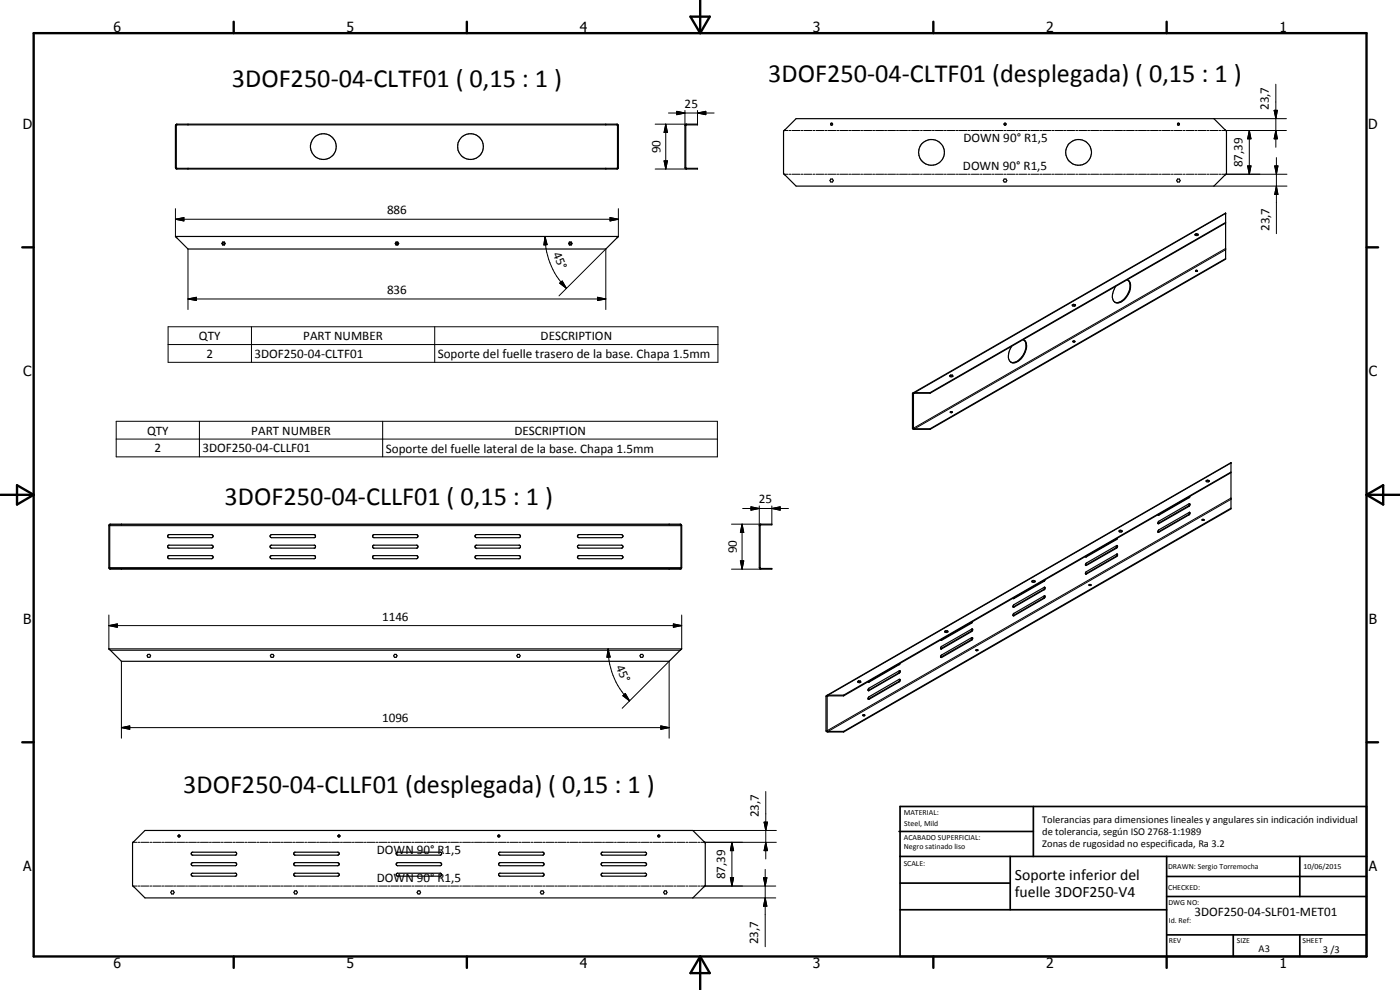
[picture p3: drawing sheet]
<svg xmlns="http://www.w3.org/2000/svg" width="420mm" height="297mm" viewBox="0 0 420 297" stroke-linecap="round" stroke-linejoin="round" font-family="sans-serif">
<g fill="none" stroke="#000" stroke-width=".35">
<path d="M52.8 37.4l132.4-.1 .4 .3v12.8l-.4 .3h-132.2l-.3-.4zM52.9 37.6l132.3-.1 .1 12.9-132.3 .1zM56.4 37.3v.2M181.8 37.3v.2M205.6 37.5l.3-.2h3.4v.2l-3.5 .1v12.8l3.5 .1v.2h-3.4l-.3-.4zM235.3 39.2l3.6-3.6h125.4l3.8 3.7v12.8l-3.8 3.7h-125.4l-3.7-3.8zM249.4 37a.32 .32 0 0 1 .4 0 .32 .32 0 0 1 0 .5 .32 .32 0 0 1-.4 0zM301.4 37h.4l.1 .4a.31 .31 0 0 1-.5 .1 .31 .31 0 0 1 0-.5zM353.5 37a.31 .31 0 0 1 .4 .1 .31 .31 0 0 1-.1 .4 .31 .31 0 0 1-.4-.1zM56.4 50.5v.2M181.8 50.5v.2M249.3 53.7h.5l.3 .5-.3 .4h-.5l-.2-.4z"/>
<path d="M301.4 53.7h.5l.3 .5-.3 .4h-.5l-.3-.4zM353.4 53.7h.5l.3 .5-.3 .4h-.5l-.3-.4zM66.8 72.6h.5l.3 .5-.3 .4h-.5l-.2-.4zM118.9 72.6h.5l.3 .5-.3 .4h-.5l-.3-.4zM118.9 72.8h.4l.1 .4a.31 .31 0 0 1-.5 .1 .31 .31 0 0 1 0-.5zM170.9 72.6h.5l.3 .5-.3 .4h-.5l-.3-.4zM171 72.8a.31 .31 0 0 1 .4 .1 .31 .31 0 0 1-.1 .4 .31 .31 0 0 1-.4-.1zM185.5 71v.1M185.6 71h.1M185.6 71h-132.9l3.7 3.7h125.4l3.7-3.6M185.6 71h-.1M359 70.1l-.4 .3 .1 .2 .5 .1 .4-.2-.1-.3"/>
<path d="M359 70.1l.5 .1M359 70.1v.2M359 70.3l.5 .1M359 70.3l-.3 .2M359.5 70.2v.2M359.5 70.4v.1M367.8 66.9l-88.7 51.1M367.8 66.8l-88.7 51M367.8 77.6l-88.7 51.1M322.1 91.3l-.3 .2 .1 .3 .5 .1 .4-.2-.1-.3M322.1 91.3l.6 .1M322.1 91.3v.2"/>
<path d="M322.1 91.5l.6 .1M322.1 91.5l-.3 .2M322.7 91.4v.2M322.7 91.6v.1M338.3 83.9a2.47 2.47 0 0 1 .7 3.5 5 5 0 0 1-3.7 3.5 1.96 1.96 0 0 1-1.3-2.9l.8-2.1M338.4 84a3.3 3.3 0 0 1 .1 4.2 4.1 4.1 0 0 1-3.7 2.6l-.2-.1M358.8 81.4h.6M358.9 81.1l.5 .2-.4 .1-.2-.1zM274 117.9l-.2 .2v10.5l.5 .2h4.8M274 117.9l93.8-54v13.9l-88.7 51M279.1 117.8v.2M279.1 118l-5 .1v10.5l5 .1"/>
<path d="M279.1 117.8l-5.1 .1M285.4 112.5l-.4 .2 .1 .3 .9-.1-.1-.3M285.4 112.5l.5 .1M285.4 112.5v.2M285.4 112.7l.5 .1M285.4 112.7l-.3 .2M285.9 112.6v.2M285.9 112.8v.1M303.6 103.9a4.2 4.2 0 0 0-.5 4.5l.7 .4M307.1 101.9l.2 .1M307.2 102a2.84 2.84 0 0 1 .4 3.8 4.6 4.6 0 0 1-3.5 3.1l-.8-.3M307.4 102.2a4.5 4.5 0 0 1-1.6 5.7l-.6 .6-1.3 .3"/>
<path d="M322 102.5h.5M322 102.5l.3-.2 .2 .2M279.1 128.7v.1M285.2 123.6l.4-.1 .2 .2-.4 .1zM285.2 123.7h.5M32.8 157.4l171.4-.1 .4 .4v12.6l-.5 .5h-171l-.4-.5zM33 157.6l171.1-.1 .3 .2v12.6l-.3 .3h-171l-.2-.2zM36.4 157.3v.2M200.8 157.3v.2M228 157.4l3.6-.1v.2h-3.3l-.2 .1v12.8l.2 .2h3.3v.2h-3.3l-.4-.5zM336.2 159.1l-.4 .2 .1 .3 .6 .1 .3-.2-.1-.3M336.2 159.1l.5 .1"/>
<path d="M336.2 159.1v.2M336.2 159.3l.5 .1M336.2 159.3l-.3 .1M336.7 159.2v.2M336.7 159.4l.1 .1M347.6 157.1h-.1M347.6 157v.1M347.7 156.5l9.1-5.3 .4 .1-.4 .6-9.2 5.2zM356.9 153.7l-9.1 5.3-.3 .7M356.9 151.1l-.1 .7-9.2 5.2M356.9 153.7l-.3 .7-9.1 5.2M356.9 153.7a.41 .41 0 0 1 .3 .4 .41 .41 0 0 1-.4 .4l-9.3 5.2"/>
<path d="M357.2 148.9l-.4 .5-9.3 5.2 9.4-5.5M360.8 156.1l.1-.3 .4 .3M360.8 156.1h.5M362.3 144.1l-.4 .2 .2 .2 .5 .1 .4-.2-.2-.3M362.3 144.1h.5M362.3 144.1v.1M362.3 144.2l.5 .1M362.3 144.2l-.3 .2M362.8 144.1v.2M362.8 144.3l.1 .1M369.4 152.5l-116.2 67M369.4 141.6l-116.2 67"/>
<path d="M369.4 141.8l-116.2 67M36.4 170.6v.2M50.4 163.7l13.3-.1 .3 .5-.3 .4h-13.1l-.3-.4zM50.4 160.5l13.1-.1a.47 .47 0 0 1 .5 .5 .47 .47 0 0 1-.5 .4h-12.8l-.3-.2zM50.4 166.8l13.1-.1a.47 .47 0 0 1 .5 .5 .47 .47 0 0 1-.5 .4h-12.8l-.3-.2zM81.1 163.8l.3-.2h13l.3 .5-.3 .4h-13l-.3-.2zM81.1 160.7l.4-.3h12.8a.47 .47 0 0 1 .4 .5 .47 .47 0 0 1-.4 .4h-12.8l-.4-.2zM81.2 166.8l13.1-.1a.47 .47 0 0 1 .4 .5 .47 .47 0 0 1-.4 .4h-12.8l-.4-.3zM112 163.7l13.2-.1 .2 .5-.2 .4h-13.1l-.3-.4zM112 160.5l13-.1a.47 .47 0 0 1 .4 .5 .47 .47 0 0 1-.4 .4h-12.7l-.4-.2zM112 166.8l13-.1a.47 .47 0 0 1 .4 .5 .47 .47 0 0 1-.4 .4h-12.7l-.4-.2zM142.7 163.7l13.2-.1 .3 .5-.3 .4h-13l-.3-.4z"/>
<path d="M142.7 160.5l13.1-.1a.47 .47 0 0 1 .4 .5 .47 .47 0 0 1-.4 .4h-12.8l-.4-.2zM142.7 166.8l13.1-.1a.47 .47 0 0 1 .4 .5 .47 .47 0 0 1-.4 .4h-12.8l-.4-.2zM173.5 163.7l13.1-.1 .4 .5-.4 .4h-13l-.3-.4zM173.5 160.5l13-.1 .5 .6-.5 .3h-12.7l-.5-.3zM173.5 166.8l13-.1 .3 .1 .2 .5-.5 .3h-12.7l-.5-.3zM200.8 170.6v.2M304 179.5h.1M304 179.5l.1 .1M310 174.2l-.3 .2 .1 .3 .5 .1 .4-.3-.2-.3M310 174.2h.5M310 174.2v.1M310 174.3l.5 .1"/>
<path d="M310 174.3l-.3 .2M310.5 174.2v.2M310.5 174.4l.1 .1M313.4 174.1l-9.3 5.4M313.5 176.2l.1 .2-.1 .5-9.2 5.3-.2-.1M313.5 176.2v.4l-.3 .3-9.1 5.2M313.5 176.2l-9.2 5.2-.3 .5 .1 .2M313.5 178.8l-.3 .7-9.2 5.2M313.6 174l-.3 .4-9.2 5.2M325.8 167h.1M326 169l9.1-5.3h.3l-.3 .8-9.2 5.2-.2-.3zM326 171.6l9.4-5.3-.3 .7-9.2 5.3-.2-.3z"/>
<path d="M326.8 175.4l.6 .2-.4 .1zM326.8 175.6h.6M335.1 161.6l-9.3 5.4M335.2 166.2l-.2 .7-9.2 5.3M335.2 163.7l-.3 .6-9.1 5.3M335.4 161.5l-.3 .4-9.1 5.2-.2-.1M32.7 194.7h171.9M32.7 194.7l3.7 3.7h164.4l3.7-3.7M44.4 196.3h.5l.3 .5-.3 .4h-.5l-.3-.4zM81.4 196.3h.5l.3 .5-.3 .4h-.5l-.3-.4zM118.4 196.3h.5l.3 .5-.3 .4h-.5l-.3-.4zM155.4 196.3h.5l.2 .5-.2 .4h-.5l-.3-.4z"/>
<path d="M192.3 196.3h.6l.2 .5-.2 .4h-.6l-.2-.4zM204.5 194.7h.1M269.9 199.2l-9.3 5.4M270.2 199l-.3 .4-9.1 5.2h-.2M282.3 192.1h.1M282.3 192v.1M282.5 196.6l9.1-5.3h.3l-.3 .8-9 5.2-.3-.2zM282.6 193.9l9.3-5.1-.3 .7-9.2 5.2-.1-.3zM283.9 189.2l-.4 .2 .1 .3 .9-.1-.1-.3M283.9 189.2l.5 .1M283.9 189.2v.2M283.9 189.4l.5 .1"/>
<path d="M283.9 189.4l-.3 .2M284.4 189.3v.2M284.4 189.5v.1M291.6 186.6l-9.2 5.5M291.7 191.3l-.3 .7-9.1 5.2M291.7 188.7l-.3 .7-9.1 5.2M291.9 186.5l-.3 .4-9.3 5.2M292.9 195.1l.5 .1M292.9 195.1a.28 .28 0 0 1 .3-.2 .28 .28 0 0 1 .2 .3M292.9 195.2h.5M304 182.1h.1M304.2 184.1l9.4-5.3-.3 .7-9.2 5.3-.1-.3z"/>
<path d="M248.1 208.7l121.3-69.9v13.9l-116.2 66.9M248.1 208.7l-.2 .3 .1 10.5 .4 .1h4.8M253.2 208.6l-5.1 .1M253.2 208.6v.2M253.2 219.5v.1M253.2 208.8l-5 .1v10.4l5 .2M257.7 204.3l-.3 .2 .1 .3 .5 .1 .3-.3-.1-.3M257.7 204.3h.5M257.7 204.3v.2M257.7 204.5h.5M257.7 204.5l-.2 .1M258.2 204.3v.2"/>
<path d="M258.2 204.5l.1 .2M259 214.7h.5M259.5 214.7l-.3-.3-.2 .1v.3M259.5 214.7l-.5 .1M260.6 209.7h.1M260.7 209.7h-.1M260.7 206.5l9.2-5.3 .2 .1v.5l-.3 .2-9.2 5.3-.1-.4zM260.7 209.1l9.1-5.3 .4 .2-.4 .6-9 5.2-.3-.1zM270 203.8l-.3 .7-9 5.2M270 201.2l-.3 .7-9.1 5.2M270.1 203.8v.1M40 252.6l3.5-3.4h164.4l3.8 3.7v12.8l-3.8 3.7h-164.4l-3.7-3.7v-12.8z"/>
<path d="M53.5 250.7l.3-.2 .2 .5-.5 .1zM57.4 259.1l.5-.3h12.7a.47 .47 0 0 1 .4 .5 .47 .47 0 0 1-.4 .5h-12.7l-.5-.3zM57.4 255.9l.3-.2h13.1l.2 .5-.2 .4h-13.1l-.3-.2zM88.3 259l13-.2a.47 .47 0 0 1 .5 .5 .47 .47 0 0 1-.5 .5h-12.7l-.4-.3zM88.3 255.8l13.2-.1 .3 .5-.3 .4h-13.1l-.2-.4zM101.4 250.7l.4-.2 .2 .5-.4 .1zM118.9 255.9l.3-.2h13l.3 .5-.3 .4h-13l-.3-.2zM119.1 259l13-.2a.47 .47 0 0 1 .4 .5 .47 .47 0 0 1-.4 .5h-12.8l-.4-.4zM149.4 250.7a.31 .31 0 0 1 .5-.1 .31 .31 0 0 1 0 .5 .31 .31 0 0 1-.5-.1zM149.7 259.1l.4-.3h12.7a.47 .47 0 0 1 .5 .5 .47 .47 0 0 1-.5 .5h-12.7l-.4-.3zM149.7 255.9l.2-.2h13.1l.3 .5-.3 .4h-13.1l-.2-.2zM180.5 259l13.1-.2 .4 .6-.4 .4h-12.8l-.3-.3z"/>
<path d="M180.5 255.8l13.2-.1 .3 .5-.3 .4h-13l-.3-.4zM197.4 250.7a.31 .31 0 0 1 .5-.1 .31 .31 0 0 1 0 .5 .31 .31 0 0 1-.5-.1zM51.5 267.3h.5l.3 .5-.3 .4h-.5l-.2-.4zM57.4 262.2l.3-.2h13.1l.2 .5-.2 .4h-13.1l-.3-.2zM88.3 262.1l13.2-.1 .3 .5-.3 .4h-13.1l-.2-.4zM88.5 267.3h.5l.3 .5-.3 .4h-.5l-.3-.4zM119.1 262.1l13.1-.1 .3 .5-.3 .4h-13l-.3-.4zM125.5 267.3h.5l.2 .5-.2 .4h-.5l-.3-.4zM149.7 262.2l.2-.2h13.1l.3 .5-.3 .4h-13.1l-.2-.2zM162.4 267.3h.6l.2 .5-.2 .4h-.6l-.2-.4zM180.5 262.1l13.2-.1 .3 .5-.3 .4h-13l-.3-.4zM199.4 267.3h.5l.3 .5-.3 .4h-.5l-.2-.4z"/>
<circle cx="97" cy="44" r="3.9"/>
<circle cx="141.2" cy="44" r="3.9"/>
<circle cx="279.5" cy="45.7" r="3.9"/>
<circle cx="323.7" cy="45.7" r="3.9"/>
<circle cx="67.1" cy="73" r=".3"/>
</g>
<g fill="#000">
<circle cx="367.8" cy="63.9" r=".18"/>
<circle cx="369.4" cy="138.8" r=".18"/>
</g>
<g fill="none" stroke="#000" stroke-width=".3">
<path d="M196.6 37.3h9.4M199.8 37.3l.5 2.5h-1zM199.8 37.3v13.4M200.6 33.9h13.7M203.1 33.4l2.5 .5-2.5 .5zM205.6 33.1v4.6M209.3 33.9l2.5-.5v1zM209.3 33.1v4.2M235.3 39.2h1.2M236.8 39.2h.6M237.7 39.2h2.4M240.4 39.2h.6"/>
<path d="M241.3 39.2h2.4M244 39.2h.5M244.9 39.2h2.4M247.6 39.2h.5M248.4 39.2h2.5M251.2 39.2h.5M252 39.2h2.4M254.7 39.2h.6M255.6 39.2h2.4M258.3 39.2h.6M259.2 39.2h2.4M261.9 39.2h.6"/>
<path d="M262.8 39.2h2.4M265.5 39.2h.6M266.4 39.2h2.4M269.1 39.2h.6M269.9 39.2h2.5M272.7 39.2h.6M273.5 39.2h2.4M276.3 39.2h.5M277.1 39.2h2.4M279.8 39.2h.6M280.7 39.2h2.4M283.4 39.2h.6"/>
<path d="M284.3 39.2h2.4M287 39.2h.6M287.9 39.2h2.4M290.6 39.2h.6M291.5 39.2h2.4M294.2 39.2h.6M295.1 39.2h2.4M297.8 39.2h.6M298.7 39.2h2.3M301.3 39.2h.6M302.2 39.2h2.4M304.9 39.2h.6"/>
<path d="M305.8 39.2h2.4M308.5 39.2h.6M309.4 39.2h2.4M312.1 39.2h.6M313 39.2h2.4M315.7 39.2h.6M316.6 39.2h2.4M319.2 39.2h.7M320.2 39.2h2.3M322.9 39.2h.5M323.8 39.2h2.3M326.4 39.2h.6"/>
<path d="M327.3 39.2h2.4M330 39.2h.6M330.9 39.2h2.4M333.6 39.2h.6M334.5 39.2h2.4M337.2 39.2h.6M338.1 39.2h2.3M340.8 39.2h.6M341.7 39.2h2.4M344.3 39.2h.7M345.3 39.2h2.3M347.9 39.2h.6"/>
<path d="M348.8 39.2h2.4M351.5 39.2h.6M352.4 39.2h2.4M355.1 39.2h.6M356 39.2h2.4M358.7 39.2h.6M359.6 39.2h2.4M362.3 39.2h.6M363.2 39.2h2.3M364.3 35.6h21.8M365.8 39.2h.7M366.7 39.2h19.4"/>
<path d="M374.9 39.2l.5 2.5h-1zM374.9 39.2v13.1M382.4 33.1h1l-.5 2.5zM382.9 39.2l.5 2.5h-1zM382.9 25.3v18.9M196.6 50.7h9.4M199.3 48.3h1l-.5 2.4zM235.3 52.3h1.2M236.8 52.3h.6M237.7 52.3h2.4M240.4 52.3h.6M241.3 52.3h2.4"/>
<path d="M244 52.3h.5M244.9 52.3h2.4M247.6 52.3h.5M248.4 52.3h2.5M251.2 52.3h.5M252 52.3h2.4M254.7 52.3h.6M255.6 52.3h2.4M258.3 52.3h.6M259.2 52.3h2.4M261.9 52.3h.6M262.8 52.3h2.4"/>
<path d="M265.5 52.3h.6M266.4 52.3h2.4M269.1 52.3h.6M269.9 52.3h2.5M272.7 52.3h.6M273.5 52.3h2.4M276.3 52.3h.5M277.1 52.3h2.4M279.8 52.3h.6M280.7 52.3h2.4M283.4 52.3h.6M284.3 52.3h2.4"/>
<path d="M287 52.3h.6M287.9 52.3h2.4M290.6 52.3h.6M291.5 52.3h2.4M294.2 52.3h.6M295.1 52.3h2.4M297.8 52.3h.6M298.7 52.3h2.3M301.3 52.3h.6M302.2 52.3h2.4M304.9 52.3h.6M305.8 52.3h2.4"/>
<path d="M308.5 52.3h.6M309.4 52.3h2.4M312.1 52.3h.6M313 52.3h2.4M315.7 52.3h.6M316.6 52.3h2.4M319.2 52.3h.7M320.2 52.3h2.3M322.9 52.3h.5M323.8 52.3h2.3M326.4 52.3h.6M327.3 52.3h2.4"/>
<path d="M330 52.3h.6M330.9 52.3h2.4M333.6 52.3h.6M334.5 52.3h2.4M337.2 52.3h.6M338.1 52.3h2.3M340.8 52.3h.6M341.7 52.3h2.4M344.3 52.3h.7M345.3 52.3h2.3M347.9 52.3h.6M348.8 52.3h2.4"/>
<path d="M351.5 52.3h.6M352.4 52.3h2.4M355.1 52.3h.6M356 52.3h2.4M358.7 52.3h.6M359.6 52.3h2.4M362.3 52.3h.6M363.2 52.3h2.3M364.3 55.8h21.9M365.8 52.3h.7M366.7 52.3h19.5M374.4 49.8h1l-.5 2.5z"/>
<path d="M382.6 49.8h.9l-.4 2.5zM383.1 55.8l.4 2.5h-.9zM383.1 47.3v22.8M52.7 65.8l2.5-.5v1zM52.7 65.8h132.9M52.7 62.6v8.4M56.4 74.7v18.2M163.6 71l.6 2.4-1 .1zM163.6 71a22.2 22.2 0 0 0 6.4 15.5M183.1 65.3l2.5 .5-2.5 .5zM185.6 62.6v8.4M367.8 64.1l-93.3 53.7"/>
<path d="M367.8 74.5l-93.7 54M367.8 74.9l-93.3 53.8M50.4 98h165.1v10.7h-165.1zM56.4 89.7l2.5-.5v1zM56.4 89.7h125.4M75.5 98v10.7M130.5 98v10.7M167.8 88.8l14-14.1v18.2M168 85l.7-.7 1.3 2.2zM179.3 89.2l2.5 .5-2.5 .5zM50.4 103.4h165.1M274.5 118l-.4 .2"/>
<path d="M34.9 126.4h180.4v10.7h-180.4zM34.9 131.7h180.4M59.8 126.4v10.7M114.8 126.4v10.7M369.4 138.9l-120.9 69.7M32.9 157.7h171.5M219.5 157.3h8.8M222.7 157.3l.5 2.5h-1zM222.7 157.3v13.5M222.9 152.6h13.7M225.4 152.1l2.5 .5-2.5 .5zM227.9 151.8v5.9"/>
<path d="M231.6 152.6l2.5-.5v1zM231.6 151.8v5.5M347.6 157l.2 .1M347.6 159.6l.2 .1M347.6 154.5l.2 .1M356.6 151.8l.2 .1M356.6 154.4l.2 .1M356.6 149.3l.2 .1M369.4 149.8l-120.9 69.7M369.4 149.4l-121.2 69.8M32.9 170.3h171.5M219.5 170.8h8.8"/>
<path d="M222.2 168.3h1l-.5 2.5zM304.2 179.5l.1 .1M313.2 176.9l.1 .1M313.2 179.5h.1M313.2 174.3l.1 .1M325.9 167h.2M325.9 172.1l.2 .1M325.9 169.5l.2 .1M334.9 161.8l.2 .1M334.9 166.9l.2 .1M334.9 164.3l.2 .2M32.7 187.7l2.5-.5v1z"/>
<path d="M32.7 187.7h171.9M32.7 184.5v10.2M33.1 195.1h171M36.4 198.4v23.1M182.5 194.7l.6 2.4-1 .1zM182.5 194.7a22.2 22.2 0 0 0 6.5 15.6M202.1 187.2l2.5 .5-2.5 .5zM204.6 184.5v10.2M269.7 199.3l.1 .1M282.4 192l.2 .1M282.4 197.1l.2 .2M282.4 194.6l.2 .1"/>
<path d="M291.4 186.8l.2 .1M291.4 192l.2 .1M291.4 189.4l.2 .1M304.2 182.1l.1 .1M304.2 184.7h.1M36.4 218.3l2.5-.5v1zM36.4 218.3h164.4M186.7 212.5l14.1-14.1v23.1M186.9 208.7l.8-.6 1.3 2.2zM198.3 217.8l2.5 .5-2.5 .5zM248.5 208.8l-.3 .2M260.7 207.1l.1 .1"/>
<path d="M260.7 209.7l.1 .1M260.7 204.5l.1 .1M269.7 201.9l.1 .1M269.7 204.5l.1 .1M229.8 237.5v20.2M39.9 252.7h1.2M41.4 252.7h.6M42.3 252.7h2.4M45 252.7h.5M45.9 252.7h2.3M48.5 252.7h.6M49.4 252.7h2.4"/>
<path d="M52.1 252.7h.6M53 252.7h2.4M55.7 252.7h.6M56.6 252.7h2.4M59.3 252.7h.5M60.1 252.7h2.5M62.9 252.7h.5M63.7 252.7h2.4M66.4 252.7h.6M67.3 252.7h2.4M70 252.7h.6M70.9 252.7h2.4"/>
<path d="M73.6 252.7h.6M74.5 252.7h2.4M77.2 252.7h.6M78.1 252.7h2.3M80.7 252.7h.6M81.6 252.7h2.4M84.3 252.7h.6M85.2 252.7h2.4M87.9 252.7h.6M88.8 252.7h2.3M91.5 252.7h.5M92.4 252.7h2.3"/>
<path d="M95 252.7h.6M95.9 252.7h2.4M98.6 252.7h.6M99.5 252.7h2.4M102.2 252.7h.6M103.1 252.7h2.3M105.7 252.7h.6M106.6 252.7h2.4M109.3 252.7h.6M110.2 252.7h2.4M112.9 252.7h.6M113.8 252.7h2.4"/>
<path d="M116.5 252.7h.6M117.4 252.7h2.3M120 252.7h.7M120.9 252.7h2.4M123.6 252.7h.6M124.5 252.7h2.4M127.2 252.7h.6M128.1 252.7h2.4M130.8 252.7h.6M131.7 252.7h2.4M134.4 252.7h.5M135.2 252.7h2.4"/>
<path d="M138 252.7h.5M138.8 252.7h2.4M141.5 252.7h.6M142.4 252.7h2.4M145.1 252.7h.6M146 252.7h2.4M148.7 252.7h.6M149.6 252.7h2.3M152.2 252.7h.6M153.1 252.7h2.4M155.8 252.7h.6M156.7 252.7h2.4"/>
<path d="M159.4 252.7h.6M160.3 252.7h2.4M163 252.7h.6M163.9 252.7h2.3M166.5 252.7h.7M167.4 252.7h2.4M170.1 252.7h.6M171 252.7h2.4M173.7 252.7h.6M174.6 252.7h2.4M177.2 252.7h.7M178.2 252.7h2.3"/>
<path d="M180.8 252.7h.6M181.7 252.7h2.4M184.4 252.7h.6M185.3 252.7h2.4M188 252.7h.6M188.9 252.7h2.4M191.6 252.7h.6M192.5 252.7h2.3M195.1 252.7h.6M196 252.7h2.4M198.7 252.7h.6M199.6 252.7h2.4"/>
<path d="M202.3 252.7h.6M203.2 252.7h2.4M205.9 252.7h.5M206.8 252.7h2.4M207.9 249.2h25.1M209.5 252.7h.5M210.3 252.7h22.7M219.7 252.7l.5 2.5h-1zM219.7 252.7v13.2M229.3 246.7h1l-.5 2.5zM229.8 252.7l.5 2.5h-1zM39.9 265.9h1.2"/>
<path d="M41.4 265.9h.6M42.3 265.9h2.4M45 265.9h.5M45.9 265.9h2.3M48.5 265.9h.6M49.4 265.9h2.4M52.1 265.9h.6M53 265.9h2.4M55.7 265.9h.6M56.6 265.9h2.4M59.3 265.9h.5M60.1 265.9h2.5"/>
<path d="M62.9 265.9h.5M63.7 265.9h2.4M66.4 265.9h.6M67.3 265.9h2.4M70 265.9h.6M70.9 265.9h2.4M73.6 265.9h.6M74.5 265.9h2.4M77.2 265.9h.6M78.1 265.9h2.3M80.7 265.9h.6M81.6 265.9h2.4"/>
<path d="M84.3 265.9h.6M85.2 265.9h2.4M87.9 265.9h.6M88.8 265.9h2.3M91.5 265.9h.5M92.4 265.9h2.3M95 265.9h.6M95.9 265.9h2.4M98.6 265.9h.6M99.5 265.9h2.4M102.2 265.9h.6M103.1 265.9h2.3"/>
<path d="M105.7 265.9h.6M106.6 265.9h2.4M109.3 265.9h.6M110.2 265.9h2.4M112.9 265.9h.6M113.8 265.9h2.4M116.5 265.9h.6M117.4 265.9h2.3M120 265.9h.7M120.9 265.9h2.4M123.6 265.9h.6M124.5 265.9h2.4"/>
<path d="M127.2 265.9h.6M128.1 265.9h2.4M130.8 265.9h.6M131.7 265.9h2.4M134.4 265.9h.5M135.2 265.9h2.4M138 265.9h.5M138.8 265.9h2.4M141.5 265.9h.6M142.4 265.9h2.4M145.1 265.9h.6M146 265.9h2.4"/>
<path d="M148.7 265.9h.6M149.6 265.9h2.3M152.2 265.9h.6M153.1 265.9h2.4M155.8 265.9h.6M156.7 265.9h2.4M159.4 265.9h.6M160.3 265.9h2.4M163 265.9h.6M163.9 265.9h2.3M166.5 265.9h.7M167.4 265.9h2.4"/>
<path d="M170.1 265.9h.6M171 265.9h2.4M173.7 265.9h.6M174.6 265.9h2.4M177.2 265.9h.7M178.2 265.9h2.3M180.8 265.9h.6M181.7 265.9h2.4M184.4 265.9h.6M185.3 265.9h2.4M188 265.9h.6M188.9 265.9h2.4"/>
<path d="M191.6 265.9h.6M192.5 265.9h2.3M195.1 265.9h.6M196 265.9h2.4M198.7 265.9h.6M199.6 265.9h2.4M202.3 265.9h.6M203.2 265.9h2.4M205.9 265.9h.5M206.8 265.9h2.4M207.9 269.4h24.9M209.5 265.9h.5"/>
<path d="M210.3 265.9h22.5M219.2 263.4h1l-.5 2.5zM229.1 263.4h1.1l-.6 2.5zM229.6 269.4l.6 2.5h-1.1zM229.6 260.9v23.2"/>
</g>
<g fill="none" stroke="#000" stroke-width=".71">
<path d="M10.1 9.9h400v277.1h-400zM70.1 6.5v3.4M140.1 6.5v3.4M207.2 5h5.8l-2.9 4.9zM210.1 0v9.9M280.1 6.5v3.4M350.1 6.5v3.4M6.7 74.2h3.4M410.1 74.2h3.5M.1 148.5h10M5.1 145.6l5 2.9-5 2.9zM410.1 148.5h10"/>
<path d="M410.1 148.5l5-2.9v5.8zM6.7 222.7h3.4M410.1 222.7h3.5M70.1 287v3.4M140.1 287v3.4M210.1 287v10M210.1 287l2.9 5h-5.8zM280.1 287v3.4M350.1 287v3.4"/>
</g>
<g fill="none" stroke="#000" stroke-width=".51">
<path d="M269.8 249.5h40.3M270.1 242h140v45h-140zM270.1 257h140M303.2 257v16M310.1 242v15M350.1 257v30M390.1 257v12M270.1 265h33.1M270.1 273h80M350.1 269h60M350.1 263h60M350.1 280.5h60"/>
<path d="M370.1 280.5v6.5M390.1 280.5v6.5"/>
</g>
<g fill="#000">
<path d="M199.8 37.3l.5 2.5h-1zM203.1 33.4l2.5 .5-2.5 .5zM209.3 33.9l2.5-.5v1zM382.4 33.1h1l-.5 2.5zM199.3 48.3h1l-.5 2.4zM374.4 49.8h1l-.5 2.5zM374.9 39.2l.5 2.5h-1zM382.6 49.8h.9l-.4 2.5zM382.9 39.2l.5 2.5h-1zM383.1 55.8l.4 2.5h-.9zM52.7 65.8l2.5-.5v1zM163.6 71l.6 2.4-1 .1z"/>
<path d="M183.1 65.3l2.5 .5-2.5 .5zM56.4 89.7l2.5-.5v1zM168 85l.7-.7 1.3 2.2zM179.3 89.2l2.5 .5-2.5 .5zM222.7 157.3l.5 2.5h-1zM225.4 152.1l2.5 .5-2.5 .5zM231.6 152.6l2.5-.5v1zM222.2 168.3h1l-.5 2.5zM32.7 187.7l2.5-.5v1zM182.5 194.7l.6 2.4-1 .1zM202.1 187.2l2.5 .5-2.5 .5zM36.4 218.3l2.5-.5v1z"/>
<path d="M186.9 208.7l.8-.6 1.3 2.2zM198.3 217.8l2.5 .5-2.5 .5zM219.7 252.7l.5 2.5h-1zM229.3 246.7h1l-.5 2.5zM229.8 252.7l.5 2.5h-1zM219.2 263.4h1l-.5 2.5zM229.1 263.4h1.1l-.6 2.5zM229.6 269.4l.6 2.5h-1.1z"/>
</g>
<g font-size="7.9">
<text x="69.6" y="26.2">3DOF250-04-CLTF01 ( 0,15 : 1 )</text>
<text x="230.6" y="24.5">3DOF250-04-CLTF01 (desplegada) ( 0,15 : 1 )</text>
<text x="67.4" y="151.4">3DOF250-04-CLLF01 ( 0,15 : 1 )</text>
<text x="55" y="238">3DOF250-04-CLLF01 (desplegada) ( 0,15 : 1 )</text>
</g>
<g font-size="4.7">
<text x="304.6" y="263.9">Soporte inferior del</text>
<text x="304.6" y="269.3">fuelle 3DOF250-V4</text>
</g>
<g font-size="4.2">
<text x="34" y="9.6">6</text>
<text x="104" y="9.6">5</text>
<text x="174" y="9.6">4</text>
<text x="244" y="9.6">3</text>
<text x="314" y="9.6">2</text>
<text x="384" y="9.6">1</text>
<text x="6.8" y="38.7">D</text>
<text x="410.6" y="38.7">D</text>
<text x="7" y="112.9">C</text>
<text x="410.8" y="112.9">C</text>
<text x="7" y="187.1">B</text>
<text x="410.8" y="187.1">B</text>
<text x="7" y="261.4">A</text>
<text x="410.8" y="261.4">A</text>
<text x="34" y="290.4">6</text>
<text x="104" y="290.4">5</text>
<text x="174" y="290.4">4</text>
<text x="244" y="290.4">3</text>
<text x="314" y="290.4">2</text>
<text x="384" y="290.4">1</text>
</g>
<g font-size="3.9">
<text x="205.5" y="32.4">25</text>
<text x="380.8" y="33.1" transform="rotate(-90 380.8 33.1)">23,7</text>
<text x="198.2" y="46" transform="rotate(-90 198.2 46)">90</text>
<text x="289.2" y="42.6">DOWN 90° R1,5</text>
<text x="289" y="51">DOWN 90° R1,5</text>
<text x="372.9" y="50.2" transform="rotate(-90 372.9 50.2)">87,39</text>
<text x="116.2" y="64.2">886</text>
<text x="380.9" y="69.4" transform="rotate(-90 380.9 69.4)">23,7</text>
<text x="165.9" y="76.2" transform="rotate(68 165.9 76.2)">45°</text>
<text x="116.2" y="88.2">836</text>
<text x="91" y="102">PART NUMBER</text>
<text x="59.7" y="102">QTY</text>
<text x="62" y="107.3">2</text>
<text x="76.4" y="107.3">3DOF250-04-CLTF01</text>
<text x="131.4" y="107.4">Soporte del fuelle trasero de la base. Chapa 1.5mm</text>
<text x="162.3" y="102">DESCRIPTION</text>
<text x="44.1" y="130.4">QTY</text>
<text x="75.4" y="130.4">PART NUMBER</text>
<text x="154.4" y="130.4">DESCRIPTION</text>
<text x="46.4" y="135.7">2</text>
<text x="60.8" y="135.7">3DOF250-04-CLLF01</text>
<text x="115.8" y="135.8">Soporte del fuelle lateral de la base. Chapa 1.5mm</text>
<text x="227.8" y="151">25</text>
<text x="221.2" y="166" transform="rotate(-90 221.2 166)">90</text>
<text x="114.7" y="186.2">1146</text>
<text x="184.9" y="200" transform="rotate(67 184.9 200)">45°</text>
<text x="114.7" y="216.7">1096</text>
<text x="227.7" y="245.2" transform="rotate(-90 227.7 245.2)">23,7</text>
<text x="113.1" y="256.1">DOWN 90° R1,5</text>
<text x="217.6" y="263.8" transform="rotate(-90 217.6 263.8)">87,39</text>
<text x="113.1" y="264.5">DOWN 90° R1,5</text>
<text x="358.5" y="275">3DOF250-04-SLF01-MET01</text>
<text x="227.6" y="283.3" transform="rotate(-90 227.6 283.3)">23,7</text>
</g>
<g font-size="3.1">
<text x="312.7" y="246.8">Tolerancias para dimensiones lineales y angulares sin indicación individual</text>
<text x="312.7" y="250.4">de tolerancia, según ISO 2768-1:1989</text>
<text x="312.7" y="254">Zonas de rugosidad no especificada, Ra 3.2</text>
<text x="377.7" y="285.6">A3</text>
<text x="397" y="285.9">3 /3</text>
</g>
<g font-size="2.4">
<text x="271.2" y="244.4">MATERIAL:</text>
<text x="271.3" y="252">ACABADO SUPERFICIAL:</text>
<text x="271.4" y="247.9">Steel, Mild</text>
<text x="271.3" y="254.6">Negro satinado liso</text>
<text x="271.2" y="259.7">SCALE:</text>
<text x="350.6" y="260.8">DRAWN: Sergio Torremocha</text>
<text x="391.2" y="260.6">10/06/2015</text>
<text x="350.6" y="267">CHECKED:</text>
<text x="350.6" y="271.4">DWG NO:</text>
<text x="350.8" y="276.9">Id. Ref:</text>
<text x="350.8" y="282.8">REV</text>
<text x="371.2" y="282.9">SIZE</text>
<text x="390.9" y="282.9">SHEET</text>
</g>
</svg>
